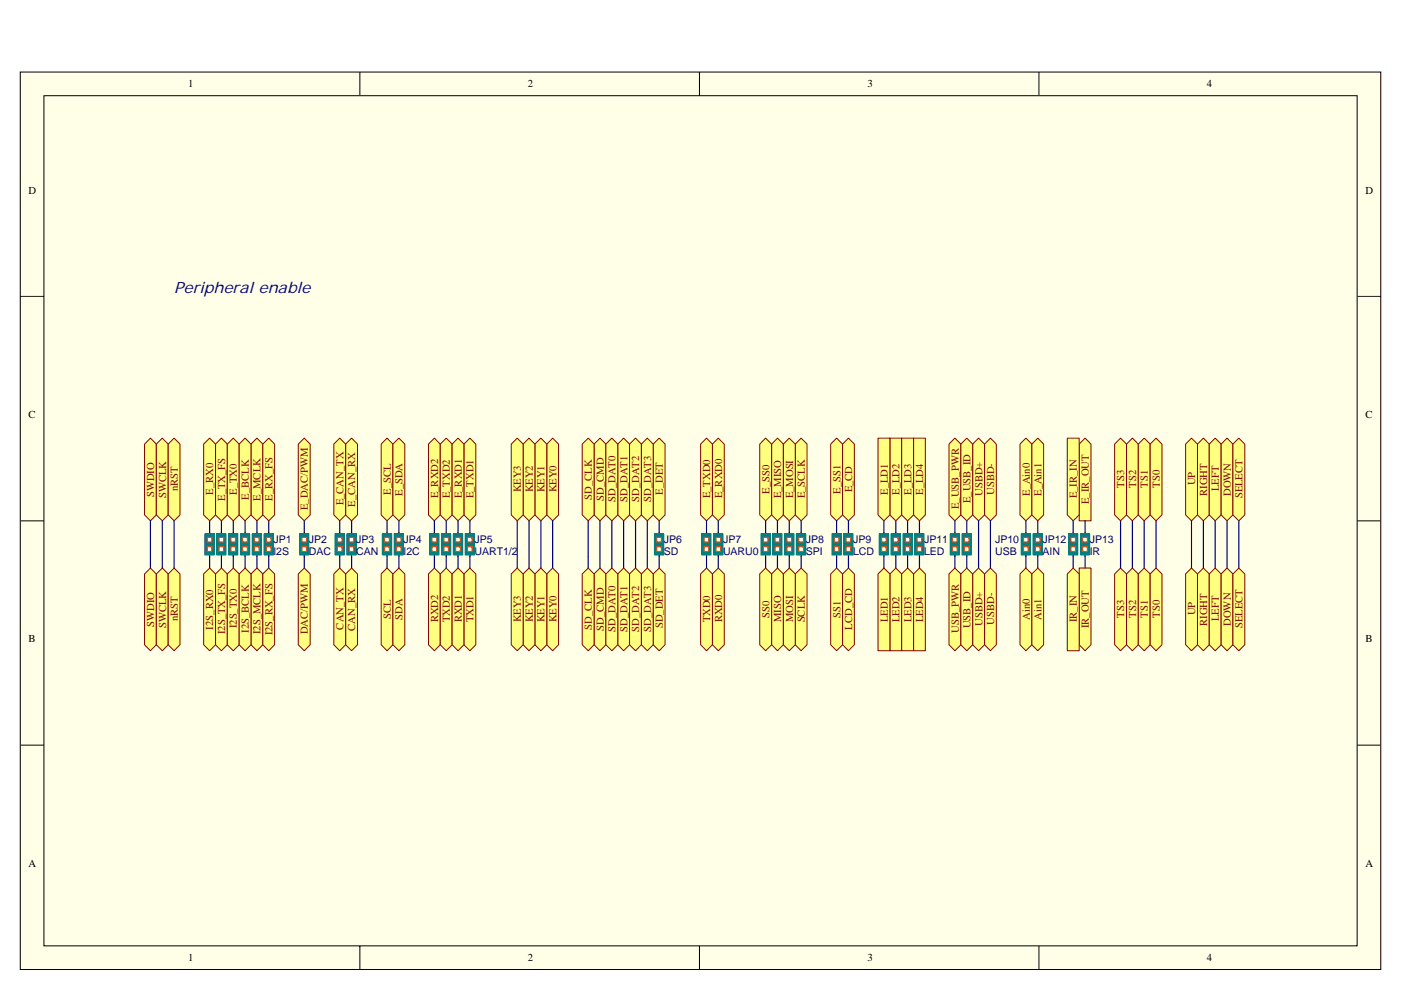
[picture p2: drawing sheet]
<svg xmlns="http://www.w3.org/2000/svg" width="297mm" height="210mm" viewBox="0 0 297 210" stroke-linecap="round" stroke-linejoin="round" font-family="sans-serif">
<path d="M4.3 15.3h288.5v190.3h-288.5z" fill="#ffffe8"/>
<g fill="none" stroke="#000" stroke-width=".21">
<path d="M4.3 15.3h288.5v190.3h-288.5zM76.3 15.3v5M148.3 15.3v5M220.3 15.3v5M9.3 20.3h278.4v180.3h-278.4zM4.3 62.9h5M287.8 62.9h5M4.3 110.5h5M287.8 110.5h5M4.3 158.1h5M287.8 158.1h5M76.3 200.6v5.1"/>
<path d="M148.3 200.6v5.1M220.3 200.6v5.1"/>
</g>
<path d="M44.4 110.5v2.5M46.9 110.5v2.5M49.5 110.5v2.5M52 110.5v2.5M54.5 110.5v2.5M57 110.5v2.5M237.6 110.5v10M240.1 110.5v10M242.6 110.5v10M245.1 110.5v10" fill="none" stroke="#000080" stroke-width=".25"/>
<g fill="#ffff80" stroke="#800000" stroke-width=".21">
<path d="M92.1 92.9l1.2 1.3v15l-1.2 1.3-1.3-1.3v-15z" fill-rule="evenodd"/>
<path d="M93.3 94.2l1.3-1.3 1.3 1.3v15l-1.3 1.3-1.3-1.3z" fill-rule="evenodd"/>
<path d="M98.4 94.2l1.2-1.3 1.3 1.3v15l-1.3 1.3-1.2-1.3z" fill-rule="evenodd"/>
<path d="M97.1 92.9l1.3 1.3v15l-1.3 1.3-1.2-1.3v-15z" fill-rule="evenodd"/>
</g>
<path d="M92.1 110.5v2.5M94.6 110.5v2.5M97.1 110.5v2.5M99.6 110.5v2.5M192.4 110.5v2.5M194.9 110.5v2.5" fill="none" stroke="#000080" stroke-width=".25"/>
<g fill="#ffff80" stroke="#800000" stroke-width=".21">
<path d="M177.4 92.9l1.2 1.3v15l-1.2 1.3-1.3-1.3v-15z" fill-rule="evenodd"/>
<path d="M179.9 92.9l1.2 1.3v15l-1.2 1.3-1.3-1.3v-15z" fill-rule="evenodd"/>
<path d="M164.8 92.9l1.3 1.3v15l-1.3 1.3-1.2-1.3v-15z" fill-rule="evenodd"/>
<path d="M162.3 92.9l1.3 1.3v15l-1.3 1.3-1.2-1.3v-15z" fill-rule="evenodd"/>
<path d="M169.9 92.9l1.2 1.3v15l-1.2 1.3-1.3-1.3v-15z" fill-rule="evenodd"/>
<path d="M167.3 92.9l1.3 1.3v15l-1.3 1.3-1.2-1.3v-15z" fill-rule="evenodd"/>
</g>
<path d="M162.3 110.5v2.5M164.8 110.5v2.5M167.3 110.5v2.5M169.9 110.5v2.5M177.4 110.5v2.5M179.9 110.5v2.5" fill="none" stroke="#000080" stroke-width=".25"/>
<path d="M217.5 92.9l1.3 1.3v15l-1.3 1.3-1.2-1.3v-15z" fill-rule="evenodd" fill="#ffff80" stroke="#800000" stroke-width=".21"/>
<path d="M217.5 110.5v2.5M220 110.5v2.5" fill="none" stroke="#000080" stroke-width=".25"/>
<g fill="#ffff80" stroke="#800000" stroke-width=".21">
<path d="M73.3 94.2l1.2-1.3 1.3 1.3v15l-1.3 1.3-1.2-1.3z" fill-rule="evenodd"/>
<path d="M72 92.9l1.3 1.3v15l-1.3 1.3-1.2-1.3v-15z" fill-rule="evenodd"/>
</g>
<path d="M72 110.5v2.5M74.5 110.5v2.5" fill="none" stroke="#000080" stroke-width=".25"/>
<g fill="#ffff80" stroke="#800000" stroke-width=".21">
<path d="M252.6 92.9l1.3 1.3v15l-1.3 1.3-1.2-1.3v-15z" fill-rule="evenodd"/>
<path d="M255.1 92.9l1.3 1.3v15l-1.3 1.3-1.2-1.3v-15z" fill-rule="evenodd"/>
<path d="M257.6 92.9l1.3 1.3v15l-1.3 1.3-1.2-1.3v-15z" fill-rule="evenodd"/>
<path d="M260.2 92.9l1.2 1.3v15l-1.2 1.3-1.3-1.3v-15z" fill-rule="evenodd"/>
<path d="M262.7 92.9l1.2 1.3v15l-1.2 1.3-1.3-1.3v-15z" fill-rule="evenodd"/>
</g>
<path d="M252.6 110.5v10M255.1 110.5v10M257.6 110.5v10M260.2 110.5v10M262.7 110.5v10" fill="none" stroke="#000080" stroke-width=".25"/>
<path d="M230.1 92.9l1.2 1.3v16.3h-2.5v-16.3z" fill-rule="evenodd" fill="#ffff80" stroke="#800000" stroke-width=".21"/>
<path d="M230.1 110.5v2.5" fill="none" stroke="#000080" stroke-width=".25"/>
<path d="M226.3 92.9h2.5v16.3l-1.3 1.3-1.2-1.3z" fill-rule="evenodd" fill="#ffff80" stroke="#800000" stroke-width=".21"/>
<path d="M124.7 110.5v7.5M139.8 110.5v2.5M227.5 110.5v2.5" fill="none" stroke="#000080" stroke-width=".25"/>
<g fill="#ffff80" stroke="#800000" stroke-width=".21">
<path d="M82.1 92.9l1.2 1.3v15l-1.2 1.3-1.3-1.3v-15z" fill-rule="evenodd"/>
<path d="M83.3 94.2l1.3-1.3 1.2 1.3v15l-1.2 1.3-1.3-1.3z" fill-rule="evenodd"/>
</g>
<path d="M82.1 110.5v2.5M84.6 110.5v2.5" fill="none" stroke="#000080" stroke-width=".25"/>
<path d="M63.2 94.2l1.3-1.3 1.3 1.3v15l-1.3 1.3-1.3-1.3z" fill-rule="evenodd" fill="#ffff80" stroke="#800000" stroke-width=".21"/>
<path d="M64.5 110.5v2.5" fill="none" stroke="#000080" stroke-width=".25"/>
<g fill="#ffff80" stroke="#800000" stroke-width=".21">
<path d="M152.3 92.9l1.3 1.3v15l-1.3 1.3-1.3-1.3v-15z" fill-rule="evenodd"/>
<path d="M149.8 92.9l1.2 1.3v15l-1.2 1.3-1.3-1.3v-15z" fill-rule="evenodd"/>
</g>
<path d="M149.8 110.5v2.5M152.3 110.5v2.5" fill="none" stroke="#000080" stroke-width=".25"/>
<g fill="#ffff80" stroke="#800000" stroke-width=".21">
<path d="M202.5 92.9l1.2 1.3v15l-1.2 1.3-1.3-1.3v-15z" fill-rule="evenodd"/>
<path d="M210 92.9l1.2 1.3v15l-1.2 1.3-1.3-1.3v-15z" fill-rule="evenodd"/>
<path d="M207.5 92.9l1.2 1.3v15l-1.2 1.3-1.3-1.3v-15z" fill-rule="evenodd"/>
</g>
<path d="M202.5 110.5v2.5M210 110.5v10" fill="none" stroke="#000080" stroke-width=".25"/>
<g fill="#ffff80" stroke="#800000" stroke-width=".21">
<path d="M46.9 120.5l1.3 1.2v15.1l-1.3 1.2-1.2-1.2v-15.1z" fill-rule="evenodd"/>
<path d="M48.2 121.7l1.3-1.2 1.2 1.2v15.1l-1.2 1.2-1.3-1.2z" fill-rule="evenodd"/>
<path d="M53.2 121.7l1.3-1.2 1.2 1.2v15.1l-1.2 1.2-1.3-1.2z" fill-rule="evenodd"/>
<path d="M52 120.5l1.2 1.2v15.1l-1.2 1.2-1.3-1.2v-15.1z" fill-rule="evenodd"/>
<path d="M55.7 121.7l1.3-1.2 1.2 1.2v15.1l-1.2 1.2-1.3-1.2z" fill-rule="evenodd"/>
<path d="M43.2 121.7l1.2-1.2 1.3 1.2v15.1l-1.3 1.2-1.2-1.2z" fill-rule="evenodd"/>
<path d="M90.8 121.7l1.3-1.2 1.2 1.2v15.1l-1.2 1.2-1.3-1.2z" fill-rule="evenodd"/>
<path d="M93.3 121.7l1.3-1.2 1.3 1.2v15.1l-1.3 1.2-1.3-1.2z" fill-rule="evenodd"/>
<path d="M98.4 121.7l1.2-1.2 1.3 1.2v15.1l-1.3 1.2-1.2-1.2z" fill-rule="evenodd"/>
<path d="M95.9 121.7l1.2-1.2 1.3 1.2v15.1l-1.3 1.2-1.2-1.2z" fill-rule="evenodd"/>
<path d="M176.1 121.7l1.3-1.2 1.2 1.2v15.1l-1.2 1.2-1.3-1.2z" fill-rule="evenodd"/>
<path d="M179.9 120.5l1.2 1.2v15.1l-1.2 1.2-1.3-1.2v-15.1z" fill-rule="evenodd"/>
<path d="M163.6 121.7l1.2-1.2 1.3 1.2v15.1l-1.3 1.2-1.2-1.2z" fill-rule="evenodd"/>
<path d="M161.1 121.7l1.2-1.2 1.3 1.2v15.1l-1.3 1.2-1.2-1.2z" fill-rule="evenodd"/>
<path d="M168.6 121.7l1.3-1.2 1.2 1.2v15.1l-1.2 1.2-1.3-1.2z" fill-rule="evenodd"/>
<path d="M166.1 121.7l1.2-1.2 1.3 1.2v15.1l-1.3 1.2-1.2-1.2z" fill-rule="evenodd"/>
<path d="M220 92.9l1.3 1.3v15l-1.3 1.3-1.2-1.3v-15z" fill-rule="evenodd"/>
<path d="M73.3 121.7l1.2-1.2 1.3 1.2v15.1l-1.3 1.2-1.2-1.2z" fill-rule="evenodd"/>
<path d="M70.8 121.7l1.2-1.2 1.3 1.2v15.1l-1.3 1.2-1.2-1.2z" fill-rule="evenodd"/>
<path d="M228.8 120.5h2.5v16.3l-1.2 1.2-1.3-1.2z" fill-rule="evenodd"/>
<path d="M227.5 120.5l1.3 1.2v16.3h-2.5v-16.3z" fill-rule="evenodd"/>
<path d="M133.5 121.7l1.2-1.2 1.3 1.2v15.1l-1.3 1.2-1.2-1.2z" fill-rule="evenodd"/>
<path d="M126 121.7l1.2-1.2 1.3 1.2v15.1l-1.3 1.2-1.2-1.2z" fill-rule="evenodd"/>
<path d="M138.5 121.7l1.3-1.2 1.2 1.2v15.1l-1.2 1.2-1.3-1.2z" fill-rule="evenodd"/>
<path d="M123.4 121.7l1.3-1.2 1.3 1.2v15.1l-1.3 1.2-1.3-1.2z" fill-rule="evenodd"/>
<path d="M82.1 120.5l1.2 1.2v15.1l-1.2 1.2-1.3-1.2v-15.1z" fill-rule="evenodd"/>
<path d="M83.3 121.7l1.3-1.2 1.2 1.2v15.1l-1.2 1.2-1.3-1.2z" fill-rule="evenodd"/>
<path d="M63.2 121.7l1.3-1.2 1.3 1.2v15.1l-1.3 1.2-1.3-1.2z" fill-rule="evenodd"/>
<path d="M152.3 120.5l1.3 1.2v15.1l-1.3 1.2-1.3-1.2v-15.1z" fill-rule="evenodd"/>
<path d="M149.8 120.5l1.2 1.2v15.1l-1.2 1.2-1.3-1.2v-15.1z" fill-rule="evenodd"/>
<path d="M202.5 120.5l1.2 1.2v15.1l-1.2 1.2-1.3-1.2v-15.1z" fill-rule="evenodd"/>
<path d="M210 120.5l1.2 1.2v15.1l-1.2 1.2-1.3-1.2v-15.1z" fill-rule="evenodd"/>
<path d="M207.5 120.5l1.2 1.2v15.1l-1.2 1.2-1.3-1.2v-15.1z" fill-rule="evenodd"/>
</g>
<path d="M207.5 110.5v10" fill="none" stroke="#000080" stroke-width=".25"/>
<g fill="#ffff80" stroke="#800000" stroke-width=".21">
<path d="M31.9 92.9l1.2 1.3v15l-1.2 1.3-1.3-1.3v-15z" fill-rule="evenodd"/>
<path d="M33.1 94.2l1.3-1.3 1.3 1.3v15l-1.3 1.3-1.3-1.3z" fill-rule="evenodd"/>
<path d="M36.9 92.9l1.3 1.3v15l-1.3 1.3-1.2-1.3v-15z" fill-rule="evenodd"/>
</g>
<path d="M31.9 110.5v10M34.4 110.5v10M36.9 110.5v10" fill="none" stroke="#000080" stroke-width=".25"/>
<g fill="#ffff80" stroke="#800000" stroke-width=".21">
<path d="M31.9 120.5l1.2 1.2v15.1l-1.2 1.2-1.3-1.2v-15.1z" fill-rule="evenodd"/>
<path d="M33.1 121.7l1.3-1.2 1.3 1.2v15.1l-1.3 1.2-1.3-1.2z" fill-rule="evenodd"/>
<path d="M36.9 120.5l1.3 1.2v15.1l-1.3 1.2-1.2-1.2v-15.1z" fill-rule="evenodd"/>
<path d="M205 92.9l1.2 1.3v15l-1.2 1.3-1.3-1.3v-15z" fill-rule="evenodd"/>
</g>
<path d="M205 110.5v2.5" fill="none" stroke="#000080" stroke-width=".25"/>
<g fill="#ffff80" stroke="#800000" stroke-width=".21">
<path d="M203.7 121.7l1.3-1.2 1.2 1.2v15.1l-1.2 1.2-1.3-1.2z" fill-rule="evenodd"/>
<path d="M117.2 92.9l1.2 1.3v15l-1.2 1.3-1.3-1.3v-15z" fill-rule="evenodd"/>
<path d="M113.4 94.2l1.3-1.3 1.2 1.3v15l-1.2 1.3-1.3-1.3z" fill-rule="evenodd"/>
<path d="M112.2 92.9l1.2 1.3v15l-1.2 1.3-1.3-1.3v-15z" fill-rule="evenodd"/>
<path d="M108.4 94.2l1.3-1.3 1.2 1.3v15l-1.2 1.3-1.3-1.3z" fill-rule="evenodd"/>
<path d="M115.9 121.7l1.3-1.2 1.2 1.2v15.1l-1.2 1.2-1.3-1.2z" fill-rule="evenodd"/>
<path d="M113.4 121.7l1.3-1.2 1.2 1.2v15.1l-1.2 1.2-1.3-1.2z" fill-rule="evenodd"/>
<path d="M110.9 121.7l1.3-1.2 1.2 1.2v15.1l-1.2 1.2-1.3-1.2z" fill-rule="evenodd"/>
<path d="M108.4 121.7l1.3-1.2 1.2 1.2v15.1l-1.2 1.2-1.3-1.2z" fill-rule="evenodd"/>
<path d="M188.7 92.9h2.5v16.3l-1.3 1.3-1.2-1.3z" fill-rule="evenodd"/>
<path d="M186.2 92.9h2.5v16.3l-1.3 1.3-1.2-1.3z" fill-rule="evenodd"/>
<path d="M189.9 120.5l1.3 1.2v16.3h-2.5v-16.3z" fill-rule="evenodd"/>
<path d="M187.4 120.5l1.3 1.2v16.3h-2.5v-16.3z" fill-rule="evenodd"/>
<path d="M216.3 121.7l1.2-1.2 1.3 1.2v15.1l-1.3 1.2-1.2-1.2z" fill-rule="evenodd"/>
<path d="M220 120.5l1.3 1.2v15.1l-1.3 1.2-1.2-1.2v-15.1z" fill-rule="evenodd"/>
<path d="M237.6 92.9l1.2 1.3v15l-1.2 1.3-1.3-1.3v-15z" fill-rule="evenodd"/>
<path d="M240.1 92.9l1.2 1.3v15l-1.2 1.3-1.3-1.3v-15z" fill-rule="evenodd"/>
<path d="M242.6 92.9l1.3 1.3v15l-1.3 1.3-1.3-1.3v-15z" fill-rule="evenodd"/>
<path d="M245.1 92.9l1.3 1.3v15l-1.3 1.3-1.2-1.3v-15z" fill-rule="evenodd"/>
<path d="M236.3 121.7l1.3-1.2 1.2 1.2v15.1l-1.2 1.2-1.3-1.2z" fill-rule="evenodd"/>
<path d="M240.1 120.5l1.2 1.2v15.1l-1.2 1.2-1.3-1.2v-15.1z" fill-rule="evenodd"/>
<path d="M241.3 121.7l1.3-1.2 1.3 1.2v15.1l-1.3 1.2-1.3-1.2z" fill-rule="evenodd"/>
<path d="M243.9 121.7l1.2-1.2 1.3 1.2v15.1l-1.3 1.2-1.2-1.2z" fill-rule="evenodd"/>
<path d="M131 121.7l1.2-1.2 1.3 1.2v15.1l-1.3 1.2-1.2-1.2z" fill-rule="evenodd"/>
<path d="M128.5 121.7l1.2-1.2 1.3 1.2v15.1l-1.3 1.2-1.2-1.2z" fill-rule="evenodd"/>
<path d="M136 121.7l1.2-1.2 1.3 1.2v15.1l-1.3 1.2-1.2-1.2z" fill-rule="evenodd"/>
<path d="M252.6 120.5l1.3 1.2v15.1l-1.3 1.2-1.2-1.2v-15.1z" fill-rule="evenodd"/>
<path d="M255.1 120.5l1.3 1.2v15.1l-1.3 1.2-1.2-1.2v-15.1z" fill-rule="evenodd"/>
<path d="M257.6 120.5l1.3 1.2v15.1l-1.3 1.2-1.2-1.2v-15.1z" fill-rule="evenodd"/>
<path d="M260.2 120.5l1.2 1.2v15.1l-1.2 1.2-1.3-1.2v-15.1z" fill-rule="evenodd"/>
<path d="M261.4 121.7l1.3-1.2 1.2 1.2v15.1l-1.2 1.2-1.3-1.2z" fill-rule="evenodd"/>
</g>
<path d="M149.8 113v1.2M149.8 116.7v1.3" fill="none" stroke="#000" stroke-width=".25"/>
<path d="M148.8 113.2h2v4.5h-2z" fill="#008080"/>
<path d="M148.8 113.2h2v4.5h-2z" fill="none" stroke="#008080" stroke-width=".21"/>
<g fill="#fff" stroke="#de4f16" stroke-width=".25">
<path d="M149.3 116v1h1v-1z" fill-rule="evenodd"/>
<path d="M149.3 114v1h1v-1z" fill-rule="evenodd"/>
</g>
<path d="M152.3 113v1.2M152.3 116.7v1.3" fill="none" stroke="#000" stroke-width=".25"/>
<path d="M151.3 113.2h2v4.5h-2z" fill="#008080"/>
<path d="M151.3 113.2h2v4.5h-2z" fill="none" stroke="#008080" stroke-width=".21"/>
<g fill="#fff" stroke="#de4f16" stroke-width=".25">
<path d="M151.8 116v1h1v-1z" fill-rule="evenodd"/>
<path d="M151.8 114v1h1v-1z" fill-rule="evenodd"/>
</g>
<path d="M162.3 113v1.2M162.3 116.7v1.3" fill="none" stroke="#000" stroke-width=".25"/>
<path d="M161.4 113.2h1.9v4.5h-1.9z" fill="#008080"/>
<path d="M161.3 113.2h2v4.5h-2z" fill="none" stroke="#008080" stroke-width=".21"/>
<g fill="#fff" stroke="#de4f16" stroke-width=".25">
<path d="M161.8 116v1h1v-1z" fill-rule="evenodd"/>
<path d="M161.8 114v1h1v-1z" fill-rule="evenodd"/>
</g>
<path d="M164.8 113v1.2M164.8 116.7v1.3" fill="none" stroke="#000" stroke-width=".25"/>
<path d="M163.8 113.2h2v4.5h-2z" fill="#008080"/>
<path d="M163.8 113.2h2v4.5h-2z" fill="none" stroke="#008080" stroke-width=".21"/>
<g fill="#fff" stroke="#de4f16" stroke-width=".25">
<path d="M164.3 116v1h1v-1z" fill-rule="evenodd"/>
<path d="M164.3 114v1h1v-1z" fill-rule="evenodd"/>
</g>
<path d="M167.3 113v1.2M167.3 116.7v1.3" fill="none" stroke="#000" stroke-width=".25"/>
<path d="M166.4 113.2h1.9v4.5h-1.9z" fill="#008080"/>
<path d="M166.3 113.2h2v4.5h-2z" fill="none" stroke="#008080" stroke-width=".21"/>
<g fill="#fff" stroke="#de4f16" stroke-width=".25">
<path d="M166.9 116v1h.9v-1z" fill-rule="evenodd"/>
<path d="M166.9 114v1h.9v-1z" fill-rule="evenodd"/>
</g>
<path d="M169.9 113v1.2M169.9 116.7v1.3" fill="none" stroke="#000" stroke-width=".25"/>
<path d="M168.9 113.2h1.9v4.5h-1.9z" fill="#008080"/>
<path d="M168.8 113.2h2v4.5h-2z" fill="none" stroke="#008080" stroke-width=".21"/>
<g fill="#fff" stroke="#de4f16" stroke-width=".25">
<path d="M169.4 116v1h.9v-1z" fill-rule="evenodd"/>
<path d="M169.4 114v1h.9v-1z" fill-rule="evenodd"/>
</g>
<path d="M177.4 113v1.2M177.4 116.7v1.3" fill="none" stroke="#000" stroke-width=".25"/>
<path d="M176.4 113.2h2v4.5h-2z" fill="#008080"/>
<path d="M176.4 113.2h2v4.5h-2z" fill="none" stroke="#008080" stroke-width=".21"/>
<g fill="#fff" stroke="#de4f16" stroke-width=".25">
<path d="M176.9 116v1h1v-1z" fill-rule="evenodd"/>
<path d="M176.9 114v1h1v-1z" fill-rule="evenodd"/>
</g>
<path d="M179.9 113v1.2M179.9 116.7v1.3" fill="none" stroke="#000" stroke-width=".25"/>
<path d="M178.9 113.2h2v4.5h-2z" fill="#008080"/>
<path d="M178.9 113.2h2v4.5h-2z" fill="none" stroke="#008080" stroke-width=".21"/>
<g fill="#fff" stroke="#de4f16" stroke-width=".25">
<path d="M179.4 116v1h1v-1z" fill-rule="evenodd"/>
<path d="M179.4 114v1h1v-1z" fill-rule="evenodd"/>
</g>
<path d="M187.4 113v1.2M187.4 116.7v1.3" fill="none" stroke="#000" stroke-width=".25"/>
<path d="M186.4 113.2h2v4.5h-2z" fill="#008080"/>
<path d="M186.4 113.2h2v4.5h-2z" fill="none" stroke="#008080" stroke-width=".21"/>
<g fill="#fff" stroke="#de4f16" stroke-width=".25">
<path d="M186.9 116v1h1v-1z" fill-rule="evenodd"/>
<path d="M186.9 114v1h1v-1z" fill-rule="evenodd"/>
</g>
<path d="M189.9 113v1.2M189.9 116.7v1.3" fill="none" stroke="#000" stroke-width=".25"/>
<path d="M188.9 113.2h2v4.5h-2z" fill="#008080"/>
<path d="M188.9 113.2h2v4.5h-2z" fill="none" stroke="#008080" stroke-width=".21"/>
<g fill="#fff" stroke="#de4f16" stroke-width=".25">
<path d="M189.4 116v1h1v-1z" fill-rule="evenodd"/>
<path d="M189.4 114v1h1v-1z" fill-rule="evenodd"/>
</g>
<path d="M192.4 113v1.2M192.4 116.7v1.3" fill="none" stroke="#000" stroke-width=".25"/>
<path d="M191.4 113.2h2v4.5h-2z" fill="#008080"/>
<path d="M191.4 113.2h2v4.5h-2z" fill="none" stroke="#008080" stroke-width=".21"/>
<g fill="#fff" stroke="#de4f16" stroke-width=".25">
<path d="M191.9 116v1h1v-1z" fill-rule="evenodd"/>
<path d="M191.9 114v1h1v-1z" fill-rule="evenodd"/>
</g>
<path d="M194.9 113v1.2M194.9 116.7v1.3" fill="none" stroke="#000" stroke-width=".25"/>
<path d="M193.9 113.2h2v4.5h-2z" fill="#008080"/>
<path d="M193.9 113.2h2v4.5h-2z" fill="none" stroke="#008080" stroke-width=".21"/>
<g fill="#fff" stroke="#de4f16" stroke-width=".25">
<path d="M194.4 116v1h1v-1z" fill-rule="evenodd"/>
<path d="M194.4 114v1h1v-1z" fill-rule="evenodd"/>
</g>
<path d="M84.6 113v1.2M84.6 116.7v1.3" fill="none" stroke="#000" stroke-width=".25"/>
<path d="M83.6 113.2h2v4.5h-2z" fill="#008080"/>
<path d="M83.6 113.2h2v4.5h-2z" fill="none" stroke="#008080" stroke-width=".21"/>
<g fill="#fff" stroke="#de4f16" stroke-width=".25">
<path d="M84.1 116v1h.9v-1z" fill-rule="evenodd"/>
<path d="M84.1 114v1h.9v-1z" fill-rule="evenodd"/>
</g>
<path d="M82.1 113v1.2M82.1 116.7v1.3" fill="none" stroke="#000" stroke-width=".25"/>
<path d="M81.1 113.2h2v4.5h-2z" fill="#008080"/>
<path d="M81.1 113.2h2v4.5h-2z" fill="none" stroke="#008080" stroke-width=".21"/>
<g fill="#fff" stroke="#de4f16" stroke-width=".25">
<path d="M81.6 116v1h.9v-1z" fill-rule="evenodd"/>
<path d="M81.6 114v1h.9v-1z" fill-rule="evenodd"/>
</g>
<path d="M64.5 113v1.2M64.5 116.7v1.3" fill="none" stroke="#000" stroke-width=".25"/>
<path d="M63.5 113.2h2v4.5h-2z" fill="#008080"/>
<path d="M63.5 113.2h2v4.5h-2z" fill="none" stroke="#008080" stroke-width=".21"/>
<g fill="#fff" stroke="#de4f16" stroke-width=".25">
<path d="M64 116v1h1v-1z" fill-rule="evenodd"/>
<path d="M64 114v1h1v-1z" fill-rule="evenodd"/>
</g>
<path d="M220 113v1.2M220 116.7v1.3" fill="none" stroke="#000" stroke-width=".25"/>
<path d="M219.1 113.2h1.9v4.5h-1.9z" fill="#008080"/>
<path d="M219 113.2h2v4.5h-2z" fill="none" stroke="#008080" stroke-width=".21"/>
<g fill="#fff" stroke="#de4f16" stroke-width=".25">
<path d="M219.5 116v1h1v-1z" fill-rule="evenodd"/>
<path d="M219.5 114v1h1v-1z" fill-rule="evenodd"/>
</g>
<path d="M217.5 113v1.2M217.5 116.7v1.3" fill="none" stroke="#000" stroke-width=".25"/>
<path d="M216.5 113.2h2v4.5h-2z" fill="#008080"/>
<path d="M216.5 113.2h2v4.5h-2z" fill="none" stroke="#008080" stroke-width=".21"/>
<g fill="#fff" stroke="#de4f16" stroke-width=".25">
<path d="M217 116v1h1v-1z" fill-rule="evenodd"/>
<path d="M217 114v1h1v-1z" fill-rule="evenodd"/>
</g>
<path d="M227.5 113v1.2M227.5 116.7v1.3" fill="none" stroke="#000" stroke-width=".25"/>
<path d="M226.6 113.2h1.9v4.5h-1.9z" fill="#008080"/>
<path d="M226.5 113.2h2v4.5h-2z" fill="none" stroke="#008080" stroke-width=".21"/>
<g fill="#fff" stroke="#de4f16" stroke-width=".25">
<path d="M227.1 116v1h.9v-1z" fill-rule="evenodd"/>
<path d="M227.1 114v1h.9v-1z" fill-rule="evenodd"/>
</g>
<path d="M230.1 113v1.2M230.1 116.7v1.3" fill="none" stroke="#000" stroke-width=".25"/>
<path d="M229.1 113.2h1.9v4.5h-1.9z" fill="#008080"/>
<path d="M229.1 113.2h1.9v4.5h-1.9z" fill="none" stroke="#008080" stroke-width=".21"/>
<g fill="#fff" stroke="#de4f16" stroke-width=".25">
<path d="M229.5 116v1h1v-1z" fill-rule="evenodd"/>
<path d="M229.5 114v1h1v-1z" fill-rule="evenodd"/>
</g>
<path d="M74.5 113v1.2M74.5 116.7v1.3" fill="none" stroke="#000" stroke-width=".25"/>
<path d="M73.6 113.2h1.9v4.5h-1.9z" fill="#008080"/>
<path d="M73.5 113.2h2v4.5h-2z" fill="none" stroke="#008080" stroke-width=".21"/>
<g fill="#fff" stroke="#de4f16" stroke-width=".25">
<path d="M74 116v1h1v-1z" fill-rule="evenodd"/>
<path d="M74 114v1h1v-1z" fill-rule="evenodd"/>
</g>
<path d="M72 113v1.2M72 116.7v1.3" fill="none" stroke="#000" stroke-width=".25"/>
<path d="M71.1 113.2h1.9v4.5h-1.9z" fill="#008080"/>
<path d="M71 113.2h2v4.5h-2z" fill="none" stroke="#008080" stroke-width=".21"/>
<g fill="#fff" stroke="#de4f16" stroke-width=".25">
<path d="M71.5 116v1h1v-1z" fill-rule="evenodd"/>
<path d="M71.5 114v1h1v-1z" fill-rule="evenodd"/>
</g>
<path d="M202.5 113v1.2M202.5 116.7v1.3" fill="none" stroke="#000" stroke-width=".25"/>
<path d="M201.5 113.2h2v4.5h-2z" fill="#008080"/>
<path d="M201.5 113.2h2v4.5h-2z" fill="none" stroke="#008080" stroke-width=".21"/>
<g fill="#fff" stroke="#de4f16" stroke-width=".25">
<path d="M202 116v1h.9v-1z" fill-rule="evenodd"/>
<path d="M202 114v1h.9v-1z" fill-rule="evenodd"/>
</g>
<path d="M205 113v1.2M205 116.7v1.3" fill="none" stroke="#000" stroke-width=".25"/>
<path d="M204 113.2h1.9v4.5h-1.9z" fill="#008080"/>
<path d="M204 113.2h1.9v4.5h-1.9z" fill="none" stroke="#008080" stroke-width=".21"/>
<g fill="#fff" stroke="#de4f16" stroke-width=".25">
<path d="M204.5 116v1h1v-1z" fill-rule="evenodd"/>
<path d="M204.5 114v1h1v-1z" fill-rule="evenodd"/>
</g>
<path d="M99.6 113v1.2M99.6 116.7v1.3" fill="none" stroke="#000" stroke-width=".25"/>
<path d="M98.6 113.2h2v4.5h-2z" fill="#008080"/>
<path d="M98.6 113.2h2v4.5h-2z" fill="none" stroke="#008080" stroke-width=".21"/>
<g fill="#fff" stroke="#de4f16" stroke-width=".25">
<path d="M99.1 116v1h1v-1z" fill-rule="evenodd"/>
<path d="M99.1 114v1h1v-1z" fill-rule="evenodd"/>
</g>
<path d="M97.1 113v1.2M97.1 116.7v1.3" fill="none" stroke="#000" stroke-width=".25"/>
<path d="M96.1 113.2h2v4.5h-2z" fill="#008080"/>
<path d="M96.1 113.2h2v4.5h-2z" fill="none" stroke="#008080" stroke-width=".21"/>
<g fill="#fff" stroke="#de4f16" stroke-width=".25">
<path d="M96.6 116v1h1v-1z" fill-rule="evenodd"/>
<path d="M96.6 114v1h1v-1z" fill-rule="evenodd"/>
</g>
<path d="M94.6 113v1.2M94.6 116.7v1.3" fill="none" stroke="#000" stroke-width=".25"/>
<path d="M93.6 113.2h2v4.5h-2z" fill="#008080"/>
<path d="M93.6 113.2h2v4.5h-2z" fill="none" stroke="#008080" stroke-width=".21"/>
<g fill="#fff" stroke="#de4f16" stroke-width=".25">
<path d="M94.1 116v1h1v-1z" fill-rule="evenodd"/>
<path d="M94.1 114v1h1v-1z" fill-rule="evenodd"/>
</g>
<path d="M92.1 113v1.2M92.1 116.7v1.3" fill="none" stroke="#000" stroke-width=".25"/>
<path d="M91.1 113.2h2v4.5h-2z" fill="#008080"/>
<path d="M91.1 113.2h2v4.5h-2z" fill="none" stroke="#008080" stroke-width=".21"/>
<g fill="#fff" stroke="#de4f16" stroke-width=".25">
<path d="M91.6 116v1h1v-1z" fill-rule="evenodd"/>
<path d="M91.6 114v1h1v-1z" fill-rule="evenodd"/>
</g>
<path d="M44.4 113v1.2M44.4 116.7v1.3" fill="none" stroke="#000" stroke-width=".25"/>
<path d="M43.5 113.2h1.9v4.5h-1.9z" fill="#008080"/>
<path d="M43.4 113.2h2v4.5h-2z" fill="none" stroke="#008080" stroke-width=".21"/>
<g fill="#fff" stroke="#de4f16" stroke-width=".25">
<path d="M43.9 116v1h1v-1z" fill-rule="evenodd"/>
<path d="M43.9 114v1h1v-1z" fill-rule="evenodd"/>
</g>
<path d="M46.9 113v1.2M46.9 116.7v1.3" fill="none" stroke="#000" stroke-width=".25"/>
<path d="M46 113.2h1.9v4.5h-1.9z" fill="#008080"/>
<path d="M45.9 113.2h2v4.5h-2z" fill="none" stroke="#008080" stroke-width=".21"/>
<g fill="#fff" stroke="#de4f16" stroke-width=".25">
<path d="M46.4 116v1h1v-1z" fill-rule="evenodd"/>
<path d="M46.4 114v1h1v-1z" fill-rule="evenodd"/>
</g>
<path d="M49.5 113v1.2M49.5 116.7v1.3" fill="none" stroke="#000" stroke-width=".25"/>
<path d="M48.5 113.2h1.9v4.5h-1.9z" fill="#008080"/>
<path d="M48.4 113.2h2v4.5h-2z" fill="none" stroke="#008080" stroke-width=".21"/>
<g fill="#fff" stroke="#de4f16" stroke-width=".25">
<path d="M49 116v1h.9v-1z" fill-rule="evenodd"/>
<path d="M49 114v1h.9v-1z" fill-rule="evenodd"/>
</g>
<path d="M52 113v1.2M52 116.7v1.3" fill="none" stroke="#000" stroke-width=".25"/>
<path d="M51 113.2h1.9v4.5h-1.9z" fill="#008080"/>
<path d="M51 113.2h1.9v4.5h-1.9z" fill="none" stroke="#008080" stroke-width=".21"/>
<g fill="#fff" stroke="#de4f16" stroke-width=".25">
<path d="M51.5 116v1h.9v-1z" fill-rule="evenodd"/>
<path d="M51.5 114v1h.9v-1z" fill-rule="evenodd"/>
</g>
<path d="M54.5 113v1.2M54.5 116.7v1.3" fill="none" stroke="#000" stroke-width=".25"/>
<path d="M53.5 113.2h2v4.5h-2z" fill="#008080"/>
<path d="M53.5 113.2h2v4.5h-2z" fill="none" stroke="#008080" stroke-width=".21"/>
<g fill="#fff" stroke="#de4f16" stroke-width=".25">
<path d="M54 116v1h.9v-1z" fill-rule="evenodd"/>
<path d="M54 114v1h.9v-1z" fill-rule="evenodd"/>
</g>
<path d="M57 113v1.2M57 116.7v1.3" fill="none" stroke="#000" stroke-width=".25"/>
<path d="M56 113.2h2v4.5h-2z" fill="#008080"/>
<path d="M56 113.2h2v4.5h-2z" fill="none" stroke="#008080" stroke-width=".21"/>
<g fill="#fff" stroke="#de4f16" stroke-width=".25">
<path d="M56.5 116v1h1v-1z" fill-rule="evenodd"/>
<path d="M56.5 114v1h1v-1z" fill-rule="evenodd"/>
</g>
<path d="M139.8 113v1.2M139.8 116.7v1.3" fill="none" stroke="#000" stroke-width=".25"/>
<path d="M138.8 113.2h1.9v4.5h-1.9z" fill="#008080"/>
<path d="M138.7 113.2h2v4.5h-2z" fill="none" stroke="#008080" stroke-width=".21"/>
<g fill="#fff" stroke="#de4f16" stroke-width=".25">
<path d="M139.3 116v1h.9v-1z" fill-rule="evenodd"/>
<path d="M139.3 114v1h.9v-1z" fill-rule="evenodd"/>
</g>
<g fill="none" stroke="#000080" stroke-width=".25">
<path d="M44.4 118v2.5M46.9 118v2.5M49.5 118v2.5M52 118v2.5M54.5 118v2.5M57 118v2.5M64.5 118v2.5M72 118v2.5M74.5 118v2.5M82.1 118v2.5M84.6 118v2.5M92.1 118v2.5"/>
<path d="M94.6 118v2.5M97.1 118v2.5M99.6 118v2.5M109.7 110.5v10M112.2 110.5v10M114.7 110.5v10M117.2 110.5v10M124.7 118v2.5M127.2 110.5v10M129.7 110.5v10M132.2 110.5v10M134.7 110.5v10"/>
<path d="M137.2 110.5v10M139.8 118v2.5M149.8 118v2.5M152.3 118v2.5M162.3 118v2.5M164.8 118v2.5M167.3 118v2.5M169.9 118v2.5M177.4 118v2.5M179.9 118v2.5M192.4 118v2.5M194.9 118v2.5"/>
<path d="M202.5 118v2.5M205 118v2.5M217.5 118v2.5M220 118v2.5M227.5 118v2.5M230.1 118v2.5"/>
</g>
<g fill="#ffff80" stroke="#800000" stroke-width=".21">
<path d="M134.7 92.9l1.3 1.3v15l-1.3 1.3-1.2-1.3v-15z" fill-rule="evenodd"/>
<path d="M127.2 92.9l1.3 1.3v15l-1.3 1.3-1.2-1.3v-15z" fill-rule="evenodd"/>
<path d="M139.8 92.9l1.2 1.3v15l-1.2 1.3-1.3-1.3v-15z" fill-rule="evenodd"/>
<path d="M124.7 92.9l1.3 1.3v15l-1.3 1.3-1.3-1.3v-15z" fill-rule="evenodd"/>
<path d="M132.2 92.9l1.3 1.3v15l-1.3 1.3-1.2-1.3v-15z" fill-rule="evenodd"/>
<path d="M129.7 92.9l1.3 1.3v15l-1.3 1.3-1.2-1.3v-15z" fill-rule="evenodd"/>
<path d="M137.2 92.9l1.3 1.3v15l-1.3 1.3-1.2-1.3v-15z" fill-rule="evenodd"/>
<path d="M46.9 92.9l1.3 1.3v15l-1.3 1.3-1.2-1.3v-15z" fill-rule="evenodd"/>
<path d="M48.2 94.2l1.3-1.3 1.2 1.3v15l-1.2 1.3-1.3-1.3z" fill-rule="evenodd"/>
<path d="M53.2 94.2l1.3-1.3 1.2 1.3v15l-1.2 1.3-1.3-1.3z" fill-rule="evenodd"/>
<path d="M52 92.9l1.2 1.3v15l-1.2 1.3-1.3-1.3v-15z" fill-rule="evenodd"/>
<path d="M57 92.9l1.2 1.3v15l-1.2 1.3-1.3-1.3v-15z" fill-rule="evenodd"/>
<path d="M44.4 92.9l1.3 1.3v15l-1.3 1.3-1.2-1.3v-15z" fill-rule="evenodd"/>
</g>
<path d="M187.4 110.5v2.5M189.9 110.5v2.5" fill="none" stroke="#000080" stroke-width=".25"/>
<g fill="#ffff80" stroke="#800000" stroke-width=".21">
<path d="M193.7 92.9h2.5v16.3l-1.3 1.3-1.2-1.3z" fill-rule="evenodd"/>
<path d="M191.2 92.9h2.5v16.3l-1.3 1.3-1.2-1.3z" fill-rule="evenodd"/>
<path d="M194.9 120.5l1.3 1.2v16.3h-2.5v-16.3z" fill-rule="evenodd"/>
<path d="M192.4 120.5l1.3 1.2v16.3h-2.5v-16.3z" fill-rule="evenodd"/>
</g>
<path d="M187.4 118v2.5M189.9 118v2.5" fill="none" stroke="#000080" stroke-width=".25"/>
<text font-size="3.3" fill="#000080" x="36.9" y="62.2">Peripheral enable</text>
<g font-size="2.3">
<text x="39.9" y="18.5">1</text>
<text x="111.9" y="18.5">2</text>
<text x="183.9" y="18.5">3</text>
<text x="255.9" y="18.5">4</text>
<text x="6.1" y="41">D</text>
<text x="289.5" y="41">D</text>
<text x="6.1" y="88.6">C</text>
<text x="289.5" y="88.6">C</text>
<text x="6.1" y="136.2">B</text>
<text x="289.5" y="136.2">B</text>
<text x="6.1" y="183.8">A</text>
<text x="289.5" y="183.8">A</text>
<text x="39.9" y="203.9">1</text>
<text x="111.9" y="203.9">2</text>
<text x="183.9" y="203.9">3</text>
<text x="255.9" y="203.9">4</text>
</g>
<g font-size="2.3" fill="#800000">
<text x="32.7" y="105.5" transform="rotate(-90 32.7 105.5)">SWDIO</text>
<text x="35.2" y="105.7" transform="rotate(-90 35.2 105.7)">SWCLK</text>
<text x="37.7" y="104.2" transform="rotate(-90 37.7 104.2)">nRST</text>
<text x="45.2" y="105" transform="rotate(-90 45.2 105)">E_RX0</text>
<text x="47.7" y="106.2" transform="rotate(-90 47.7 106.2)">E_TX_FS</text>
<text x="50.2" y="105" transform="rotate(-90 50.2 105)">E_TX0</text>
<text x="52.8" y="106" transform="rotate(-90 52.8 106)">E_BCLK</text>
<text x="55.3" y="106.2" transform="rotate(-90 55.3 106.2)">E_MCLK</text>
<text x="57.8" y="106.2" transform="rotate(-90 57.8 106.2)">E_RX_FS</text>
<text x="72.8" y="107.2" transform="rotate(-90 72.8 107.2)">E_CAN_TX</text>
<text x="75.3" y="107.5" transform="rotate(-90 75.3 107.5)">E_CAN_RX</text>
<text x="82.9" y="105" transform="rotate(-90 82.9 105)">E_SCL</text>
<text x="85.4" y="105.2" transform="rotate(-90 85.4 105.2)">E_SDA</text>
<text x="92.9" y="105.7" transform="rotate(-90 92.9 105.7)">E_RXD2</text>
<text x="95.4" y="105.7" transform="rotate(-90 95.4 105.7)">E_TXD2</text>
<text x="97.9" y="105.7" transform="rotate(-90 97.9 105.7)">E_RXD1</text>
<text x="100.4" y="105.7" transform="rotate(-90 100.4 105.7)">E_TXD1</text>
<text x="110.4" y="104.5" transform="rotate(-90 110.4 104.5)">KEY3</text>
<text x="113" y="104.5" transform="rotate(-90 113 104.5)">KEY2</text>
<text x="115.5" y="104.5" transform="rotate(-90 115.5 104.5)">KEY1</text>
<text x="118" y="104.5" transform="rotate(-90 118 104.5)">KEY0</text>
<text x="125.5" y="106" transform="rotate(-90 125.5 106)">SD_CLK</text>
<text x="128" y="106.2" transform="rotate(-90 128 106.2)">SD_CMD</text>
<text x="130.5" y="106.5" transform="rotate(-90 130.5 106.5)">SD_DAT0</text>
<text x="133" y="106.5" transform="rotate(-90 133 106.5)">SD_DAT1</text>
<text x="135.5" y="106.5" transform="rotate(-90 135.5 106.5)">SD_DAT2</text>
<text x="138" y="106.5" transform="rotate(-90 138 106.5)">SD_DAT3</text>
<text x="140.5" y="105" transform="rotate(-90 140.5 105)">E_DET</text>
<text x="150.6" y="105.7" transform="rotate(-90 150.6 105.7)">E_TXD0</text>
<text x="153.1" y="105.7" transform="rotate(-90 153.1 105.7)">E_RXD0</text>
<text x="163.1" y="104.7" transform="rotate(-90 163.1 104.7)">E_SS0</text>
<text x="165.6" y="105.7" transform="rotate(-90 165.6 105.7)">E_MISO</text>
<text x="168.1" y="105.7" transform="rotate(-90 168.1 105.7)">E_MOSI</text>
<text x="170.7" y="105.7" transform="rotate(-90 170.7 105.7)">E_SCLK</text>
<text x="178.2" y="104.7" transform="rotate(-90 178.2 104.7)">E_SS1</text>
<text x="180.7" y="104.5" transform="rotate(-90 180.7 104.5)">E_CD</text>
<text x="188.2" y="105" transform="rotate(-90 188.2 105)">E_LD1</text>
<text x="190.7" y="105" transform="rotate(-90 190.7 105)">E_LD2</text>
<text x="193.2" y="105" transform="rotate(-90 193.2 105)">E_LD3</text>
<text x="195.7" y="105" transform="rotate(-90 195.7 105)">E_LD4</text>
<text x="203.3" y="108" transform="rotate(-90 203.3 108)">E_USB_PWR</text>
<text x="205.8" y="106.7" transform="rotate(-90 205.8 106.7)">E_USB_ID</text>
<text x="208.3" y="105.2" transform="rotate(-90 208.3 105.2)">USBD+</text>
<text x="210.8" y="105" transform="rotate(-90 210.8 105)">USBD-</text>
<text x="218.3" y="105.2" transform="rotate(-90 218.3 105.2)">E_Ain0</text>
<text x="220.8" y="105.2" transform="rotate(-90 220.8 105.2)">E_Ain1</text>
<text x="228.3" y="105.7" transform="rotate(-90 228.3 105.7)">E_IR_IN</text>
<text x="230.9" y="107" transform="rotate(-90 230.9 107)">E_IR_OUT</text>
<text x="238.4" y="103.5" transform="rotate(-90 238.4 103.5)">TS3</text>
<text x="240.9" y="103.5" transform="rotate(-90 240.9 103.5)">TS2</text>
<text x="243.4" y="103.5" transform="rotate(-90 243.4 103.5)">TS1</text>
<text x="245.9" y="103.5" transform="rotate(-90 245.9 103.5)">TS0</text>
<text x="253.4" y="103" transform="rotate(-90 253.4 103)">UP</text>
<text x="255.9" y="105.2" transform="rotate(-90 255.9 105.2)">RIGHT</text>
<text x="258.4" y="104.2" transform="rotate(-90 258.4 104.2)">LEFT</text>
<text x="261" y="105.2" transform="rotate(-90 261 105.2)">DOWN</text>
<text x="263.5" y="105.7" transform="rotate(-90 263.5 105.7)">SELECT</text>
<text x="65.3" y="108.2" transform="rotate(-90 65.3 108.2)">E_DAC/PWM</text>
<text x="37.7" y="131.8" transform="rotate(-90 37.7 131.8)">nRST</text>
<text x="82.9" y="131.3" transform="rotate(-90 82.9 131.3)">SCL</text>
<text x="85.4" y="131.5" transform="rotate(-90 85.4 131.5)">SDA</text>
<text x="163.1" y="131" transform="rotate(-90 163.1 131)">SS0</text>
<text x="178.2" y="131" transform="rotate(-90 178.2 131)">SS1</text>
<text x="218.3" y="131.5" transform="rotate(-90 218.3 131.5)">Ain0</text>
<text x="220.8" y="131.5" transform="rotate(-90 220.8 131.5)">Ain1</text>
<text x="238.4" y="131" transform="rotate(-90 238.4 131)">TS3</text>
<text x="240.9" y="131" transform="rotate(-90 240.9 131)">TS2</text>
<text x="243.4" y="131" transform="rotate(-90 243.4 131)">TS1</text>
<text x="245.9" y="131" transform="rotate(-90 245.9 131)">TS0</text>
<text x="253.4" y="130.5" transform="rotate(-90 253.4 130.5)">UP</text>
<text x="258.4" y="131.8" transform="rotate(-90 258.4 131.8)">LEFT</text>
<text x="32.7" y="133" transform="rotate(-90 32.7 133)">SWDIO</text>
<text x="35.2" y="133.3" transform="rotate(-90 35.2 133.3)">SWCLK</text>
<text x="45.2" y="133.5" transform="rotate(-90 45.2 133.5)">I2S_RX0</text>
<text x="47.7" y="134.5" transform="rotate(-90 47.7 134.5)">I2S_TX_FS</text>
<text x="50.2" y="133.3" transform="rotate(-90 50.2 133.3)">I2S_TX0</text>
<text x="52.8" y="134.3" transform="rotate(-90 52.8 134.3)">I2S_BCLK</text>
<text x="55.3" y="134.5" transform="rotate(-90 55.3 134.5)">I2S_MCLK</text>
<text x="57.8" y="134.8" transform="rotate(-90 57.8 134.8)">I2S_RX_FS</text>
<text x="65.3" y="134.5" transform="rotate(-90 65.3 134.5)">DAC/PWM</text>
<text x="72.8" y="133.5" transform="rotate(-90 72.8 133.5)">CAN_TX</text>
<text x="75.3" y="133.8" transform="rotate(-90 75.3 133.8)">CAN_RX</text>
<text x="92.9" y="132" transform="rotate(-90 92.9 132)">RXD2</text>
<text x="95.4" y="132" transform="rotate(-90 95.4 132)">TXD2</text>
<text x="97.9" y="132" transform="rotate(-90 97.9 132)">RXD1</text>
<text x="100.4" y="132" transform="rotate(-90 100.4 132)">TXD1</text>
<text x="110.4" y="132" transform="rotate(-90 110.4 132)">KEY3</text>
<text x="113" y="132" transform="rotate(-90 113 132)">KEY2</text>
<text x="115.5" y="132" transform="rotate(-90 115.5 132)">KEY1</text>
<text x="118" y="132" transform="rotate(-90 118 132)">KEY0</text>
<text x="125.5" y="133.5" transform="rotate(-90 125.5 133.5)">SD_CLK</text>
<text x="128" y="133.8" transform="rotate(-90 128 133.8)">SD_CMD</text>
<text x="130.5" y="134" transform="rotate(-90 130.5 134)">SD_DAT0</text>
<text x="133" y="134" transform="rotate(-90 133 134)">SD_DAT1</text>
<text x="135.5" y="134" transform="rotate(-90 135.5 134)">SD_DAT2</text>
<text x="138" y="134" transform="rotate(-90 138 134)">SD_DAT3</text>
<text x="140.5" y="133.3" transform="rotate(-90 140.5 133.3)">SD_DET</text>
<text x="150.6" y="132" transform="rotate(-90 150.6 132)">TXD0</text>
<text x="153.1" y="132" transform="rotate(-90 153.1 132)">RXD0</text>
<text x="165.6" y="132" transform="rotate(-90 165.6 132)">MISO</text>
<text x="168.1" y="132" transform="rotate(-90 168.1 132)">MOSI</text>
<text x="170.7" y="132" transform="rotate(-90 170.7 132)">SCLK</text>
<text x="180.7" y="133.5" transform="rotate(-90 180.7 133.5)">LCD_CD</text>
<text x="188.2" y="132" transform="rotate(-90 188.2 132)">LED1</text>
<text x="190.7" y="132" transform="rotate(-90 190.7 132)">LED2</text>
<text x="193.2" y="132" transform="rotate(-90 193.2 132)">LED3</text>
<text x="195.7" y="132" transform="rotate(-90 195.7 132)">LED4</text>
<text x="203.3" y="134.3" transform="rotate(-90 203.3 134.3)">USB_PWR</text>
<text x="205.8" y="133.3" transform="rotate(-90 205.8 133.3)">USB_ID</text>
<text x="208.3" y="132.8" transform="rotate(-90 208.3 132.8)">USBD+</text>
<text x="210.8" y="132.5" transform="rotate(-90 210.8 132.5)">USBD-</text>
<text x="228.3" y="132" transform="rotate(-90 228.3 132)">IR_IN</text>
<text x="230.9" y="133.3" transform="rotate(-90 230.9 133.3)">IR_OUT</text>
<text x="255.9" y="132.8" transform="rotate(-90 255.9 132.8)">RIGHT</text>
<text x="261" y="132.8" transform="rotate(-90 261 132.8)">DOWN</text>
<text x="263.5" y="133.3" transform="rotate(-90 263.5 133.3)">SELECT</text>
</g>
<g font-size="2.2" fill="#000080">
<text x="58" y="115.2">JP1</text>
<text x="58" y="117.7">I2S</text>
<text x="65.5" y="115.2">JP2</text>
<text x="65.5" y="117.7">DAC</text>
<text x="75.5" y="115.2">JP3</text>
<text x="75.5" y="117.7">CAN</text>
<text x="85.6" y="115.2">JP4</text>
<text x="85.6" y="117.7">I2C</text>
<text x="100.6" y="115.2">JP5</text>
<text x="100.6" y="117.7">UART1/2</text>
<text x="140.8" y="115.2">JP6</text>
<text x="140.8" y="117.7">SD</text>
<text x="153.3" y="115.2">JP7</text>
<text x="153.3" y="117.7">UARU0</text>
<text x="170.9" y="115.2">JP8</text>
<text x="170.9" y="117.7">SPI</text>
<text x="180.9" y="115.2">JP9</text>
<text x="180.9" y="117.7">LCD</text>
<text x="195.9" y="115.2">JP11</text>
<text x="195.9" y="117.7">LED</text>
<text x="211" y="115.2">JP10</text>
<text x="211" y="117.7">USB</text>
<text x="221" y="115.2">JP12</text>
<text x="221" y="117.7">AIN</text>
<text x="231.1" y="115.2">JP13</text>
<text x="231.1" y="117.7">IR</text>
</g>
</svg>
